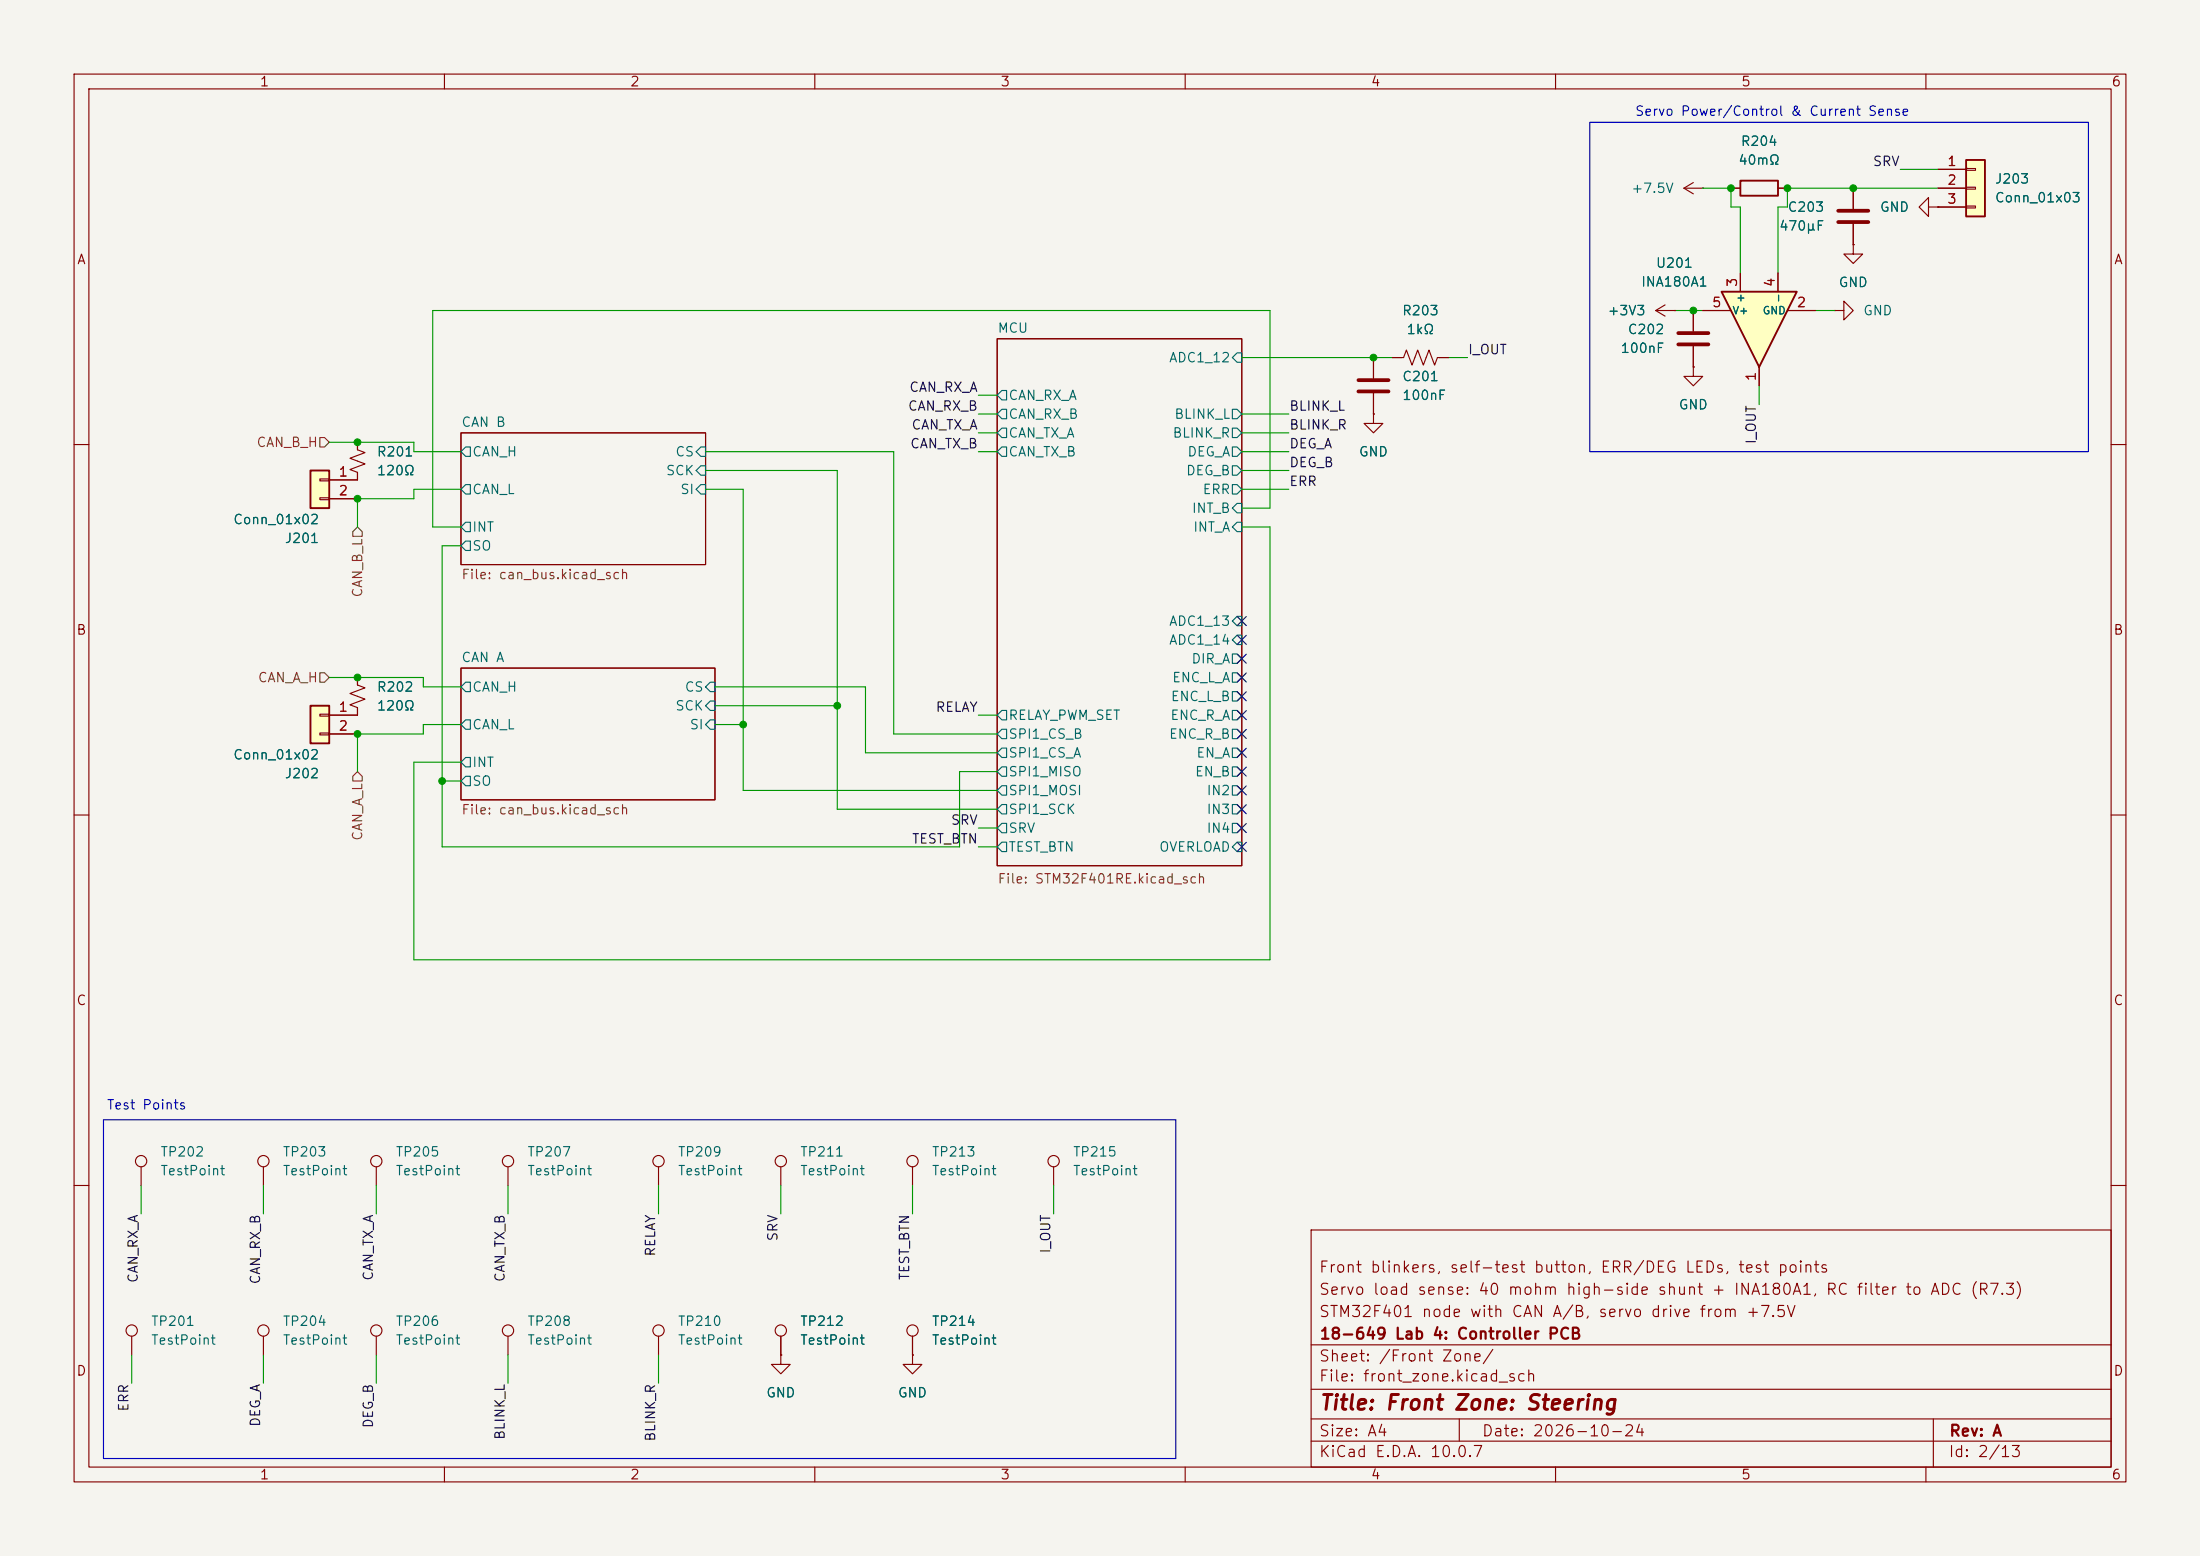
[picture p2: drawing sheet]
<svg xmlns="http://www.w3.org/2000/svg" width="297mm" height="210mm" viewBox="0 0 297 210" stroke-linecap="round" stroke-linejoin="round" font-family="sans-serif">
<path d="M0 0h297v210h-297z" fill="#f5f4ef" stroke="#f5f4ef" stroke-width=".14"/>
<g fill="none" stroke="#840000" stroke-width=".15">
<path d="M10 10h277v190h-277zM12 12h273v186h-273zM60 10v2M110 10v2M160 10v2M210 10v2M260 10v2M62.2 58.4h33v17.8h-33zM134.6 45.7h33v71.1h-33zM185.4 55.9v1.3h1.3l-1.3 1.2-1.3-1.2h1.3M185.4 55.9h.1M185.4 48.3v2.8"/>
<path d="M185.4 53.1v2.8M188 48.3h1.5l.4-1.1 .7 2.1 .8-2.1 .8 2.1 .7-2.1 .8 2.1 .4-1h1.5M223.5 41.9l1.3 .8M223.5 41.9h2.6M224.8 41.1l-1.3 .8M226.1 41.9h.1M228.6 41.9v2.8M228.6 46.7v2.8M247.6 41.9h1.3v-1.3l1.3 1.3-1.3 1.3v-1.3M247.6 41.9h.1M10 60h2M285 60h2"/>
<path d="M62.2 90.2h34.3v17.8h-34.3zM10 110h2M285 110h2M19 157.5v2.5M10 160h2M177 166h108v32h-108zM285 160h2M17.8 180.3v2.6M60 198v2M110 198v2M160 198v2M177 194.5h108"/>
<path d="M177 191.5h108M177 187.5h108M177 181.5h108M197 191.5v3M210 198v2M260 198v2M261 191.5v6.5"/>
<circle cx="19" cy="156.7" r=".76"/>
<circle cx="17.8" cy="179.6" r=".76"/>
</g>
<g fill="none" stroke="#006464" stroke-width=".15">
<path d="M134.6 53.3l.7-.6h.6v1.3h-.6zM134.6 55.9l.7-.7h.6v1.3h-.6zM134.6 58.4l.7-.6h.6v1.3h-.6zM166.4 48.3l.6-.7h.6v1.3h-.6zM166.4 55.2h.6l.6 .7-.6 .6h-.6zM166.4 57.8h.6l.6 .6-.6 .7h-.6zM62.2 61l.7-.7h.6v1.3h-.6zM62.2 73.7l.7-.7h.6v1.3h-.6zM62.9 65.4h.6v1.3h-.6l-.7-.7zM62.9 70.5h.6v1.3h-.6l-.7-.7zM94.6 60.3h.6v1.3h-.6l-.6-.6zM94.6 62.9h.6v1.2h-.6l-.6-.6z"/>
<path d="M94.6 65.4h.6v1.3h-.6l-.6-.7zM134.6 61l.7-.7h.6v1.3h-.6zM166.4 60.3h.6l.6 .7-.6 .6h-.6zM166.4 62.9h.6l.6 .6-.6 .6h-.6zM166.4 65.4h.6l.6 .6-.6 .7h-.6zM166.4 71.1l.6-.6h.6v1.3h-.6zM166.4 68.6l.6-.7h.6v1.3h-.6zM62.9 92.1h.6v1.2h-.6l-.7-.6zM62.9 97.2h.6v1.2h-.6l-.7-.6zM95.9 92.1h.6v1.2h-.6l-.7-.6zM95.9 94.6h.6v1.3h-.6l-.7-.6zM95.9 97.2h.6v1.2h-.6l-.7-.6z"/>
<path d="M134.6 96.5l.7-.6h.6v1.3h-.6zM135.3 98.4h.6v1.3h-.6l-.7-.6zM166.4 86.4l.6-.7h.6v1.3h-.6zM166.4 88.3h.6l.6 .6-.6 .6h-.6zM166.4 90.8h.6l.6 .6-.6 .7h-.6zM166.4 93.3h.6l.6 .7-.6 .6h-.6zM166.4 95.9h.6l.6 .6-.6 .7h-.6zM166.4 98.4h.6l.6 .7-.6 .6h-.6zM167 83.2h.6v1.3h-.6l-.6-.7zM62.2 102.9l.7-.7h.6v1.3h-.6zM62.9 104.8h.6v1.2h-.6l-.7-.6zM134.6 101.6l.7-.6h.6v1.2h-.6z"/>
<path d="M134.6 106.7l.7-.7h.6v1.3h-.6zM134.6 111.8l.7-.7h.6v1.3h-.6zM134.6 114.3l.7-.6h.6v1.2h-.6zM135.3 103.5h.6v1.3h-.6l-.7-.7zM135.3 108.6h.6v1.3h-.6l-.7-.7zM166.4 114.3l.6-.6h.6v1.2h-.6zM166.4 101h.6l.6 .6-.6 .6h-.6zM166.4 103.5h.6l.6 .6-.6 .7h-.6zM166.4 106h.6l.6 .7-.6 .6h-.6zM166.4 108.6h.6l.6 .6-.6 .7h-.6zM166.4 111.1h.6l.6 .7-.6 .6h-.6z"/>
</g>
<path d="M183.4 51.3h4.1M183.4 52.8h4.1M226.6 45h4M226.6 46.5h4" fill="none" stroke="#840000" stroke-width=".51"/>
<path d="M41.9 95.3h2.5v5h-2.5z" fill="#ffffc2"/>
<path d="M41.9 95.3h2.5v5h-2.5z" fill="none" stroke="#840000" stroke-width=".25"/>
<path d="M228.6 49.5v1.3h1.3l-1.3 1.3-1.3-1.3h1.3M228.6 49.5h.1M43.2 96.4h1.2v.2h-1.2zM43.2 98.9h1.2v.3h-1.2zM44.4 96.5h3.9M44.4 99.1h3.9" fill="none" stroke="#840000" stroke-width=".15"/>
<path d="M232.4 39.4h10.2l-5.1 10.1z" fill="#ffffc2"/>
<path d="M232.4 39.4h10.2l-5.1 10.1z" fill="none" stroke="#840000" stroke-width=".25"/>
<g fill="none" stroke="#840000" stroke-width=".15">
<path d="M227.3 25.4l1.3 .8M227.3 25.4h2.6M228.6 24.6l-1.3 .8M229.9 25.4h.1M234.9 36.8v2.6M240 36.8v2.6M250.2 33v1.3h1.3l-1.3 1.3-1.3-1.3h1.3M250.2 33h.1M250.2 25.4v2.8M250.2 30.2v2.8M229.9 41.9h3.8M237.5 49.5v2.6"/>
<path d="M241.3 41.9h3.8M35.6 157.5v2.5M50.8 157.5v2.5M88.9 157.5v2.5M105.4 157.5v2.5M123.2 157.5v2.5M35.6 180.3v2.6M50.8 180.3v2.6M88.9 180.3v2.6M105.4 180.3v2.6M123.2 180.3v2.6"/>
<circle cx="35.6" cy="156.7" r=".76"/>
<circle cx="50.8" cy="156.7" r=".76"/>
<circle cx="88.9" cy="156.7" r=".76"/>
<circle cx="105.4" cy="156.7" r=".76"/>
<circle cx="123.2" cy="156.7" r=".76"/>
<circle cx="35.6" cy="179.6" r=".76"/>
<circle cx="50.8" cy="179.6" r=".76"/>
<circle cx="88.9" cy="179.6" r=".76"/>
<circle cx="105.4" cy="179.6" r=".76"/>
<circle cx="123.2" cy="179.6" r=".76"/>
</g>
<path d="M248.2 28.4h4M248.2 30h4" fill="none" stroke="#840000" stroke-width=".51"/>
<path d="M265.4 21.6h2.6v7.6h-2.6z" fill="#ffffc2"/>
<path d="M265.4 21.6h2.6v7.6h-2.6z" fill="none" stroke="#840000" stroke-width=".25"/>
<g fill="none" stroke="#840000" stroke-width=".15">
<path d="M260.3 27.9v-1.2l-1.2 1.2 1.2 1.3v-1.3h1.3M261.6 27.9h.1M261.6 22.9h3.8M261.6 25.4h3.8M261.6 27.9h3.8M265.4 22.7h1.3v.3h-1.3zM265.4 25.3h1.3v.2h-1.3zM265.4 27.8h1.3v.3h-1.3zM48.3 59.7v1l1 .4-2.1 .7 2.1 .8-2.1 .8 1.1 .4v1M68.6 157.5v2.5M68.6 180.3v2.6"/>
<circle cx="68.6" cy="156.7" r=".76"/>
<circle cx="68.6" cy="179.6" r=".76"/>
</g>
<path d="M41.9 63.5h2.5v5.1h-2.5z" fill="#ffffc2"/>
<path d="M234.9 24.4h5.1v2h-5.1zM41.9 63.5h2.5v5.1h-2.5z" fill="none" stroke="#840000" stroke-width=".25"/>
<g fill="none" stroke="#840000" stroke-width=".15">
<path d="M233.7 25.4h1.2M234.9 36.8v2.6M240 25.4h1.3M240 36.8v2.6M250.2 33h.1M250.2 25.4v2.8M250.2 30.2v2.8M261.6 27.9h.1M261.6 25.4h3.8M261.6 22.9h3.8M261.6 27.9h3.8M48.3 59.7v1"/>
<path d="M185.4 55.9h.1M185.4 48.3v2.8M185.4 53.1v2.8M188 48.3h1.2M194.3 48.3h1.3M226.1 41.9h.1M228.6 49.5h.1M228.6 41.9v2.8M228.6 46.7v2.8M229.9 41.9h3.8M237.5 49.5v2.6M241.3 41.9h3.8"/>
<path d="M43.2 64.6h1.2v.3h-1.2zM43.2 67.2h1.2v.2h-1.2zM44.4 67.3h3.9M48.3 63.8v1h-3.9M44.4 99.1h3.9M48.3 91.4v1.1l1 .3-2.1 .8 2.1 .8-2.1 .7 1.1 .4v1h-3.9M142.2 157.5v2.5M105.4 182.9v1.3h1.3l-1.3 1.2-1.3-1.2h1.3M105.4 182.9h.1M105.4 180.3v2.6M123.2 182.9v1.3h1.3l-1.3 1.2-1.3-1.2h1.3M123.2 182.9h.1"/>
<path d="M123.2 180.3v2.6"/>
<circle cx="142.2" cy="156.7" r=".76"/>
</g>
<path d="M43.2 59.1h.6l.6 .6-.6 .6h-.6zM47.6 71.8l.7-.7 .6 .7v.6h-1.3zM43.2 90.8h.6l.6 .6-.6 .7h-.6zM48.3 104.1l.6 .7v.6h-1.3v-.6z" fill="none" stroke="#725600" stroke-width=".15"/>
<g fill="none" stroke="#009600" stroke-width=".15">
<path d="M229.9 25.4h3.8v2.5h1.2v8.9M256.5 22.9h5.1M261.6 25.4h-20.3v2.5h-1.3v8.9M44.4 59.7h11.5v1.3h6.3M132.1 53.3h2.5M132.1 58.4h2.5M132.1 55.9h2.5M167.6 48.3h20.4M167.6 58.4h6.4M167.6 55.9h6.4M195.6 48.3h2.5M226.1 41.9h3.8"/>
<path d="M237.5 52.1v2.5M245.1 41.9h2.5M62.2 73.7h-2.5v40.6h69.8v-10.2h5.1M62.2 66h-6.3v1.3h-7.6v3.8M95.2 61h25.4v38.1h14M95.2 63.5h17.8v45.7h21.6M95.2 66h5.1v40.7h34.3M132.1 61h2.5M167.6 71.1h3.8v58.4h-115.5v-26.6h6.3M167.6 61h6.4M167.6 63.5h6.4M167.6 68.6h3.8v-26.7h-113v29.2h3.8"/>
<path d="M167.6 66h6.4M44.4 91.4h12.7v1.3h5.1M62.2 97.8h-5.1v1.3h-8.8v5M96.5 92.7h20.3v8.9h17.8M96.5 97.8h3.8M96.5 95.3h16.5M132.1 96.5h2.5M59.7 105.4h2.5M132.1 114.3h2.5M132.1 111.8h2.5M19 160v3.8M35.6 160v3.8"/>
<path d="M50.8 160v3.8M68.6 160v3.8M88.9 160v3.8M105.4 160v3.8M123.2 160v3.8M142.2 160v3.8M17.8 182.9v3.8M35.6 182.9v3.8M50.8 182.9v3.8M68.6 182.9v3.8M88.9 182.9v3.8"/>
</g>
<g fill="none" stroke="#000084" stroke-width=".15">
<path d="M167 93.4l1.2 1.2M167 95.9l1.2 1.2M167 90.8l1.2 1.2M167 98.5l1.2 1.2M167 88.3l1.2 1.2M167 85.8l1.2 1.2M167 83.2l1.2 1.2M168.2 93.4l-1.2 1.2M168.2 95.9l-1.2 1.2M168.2 90.8l-1.2 1.2M168.2 98.5l-1.2 1.2M168.2 88.3l-1.2 1.2"/>
<path d="M168.2 85.8l-1.2 1.2M168.2 83.2l-1.2 1.2M167 108.6l1.2 1.2M167 106.1l1.2 1.2M167 111.2l1.2 1.2M167 103.5l1.2 1.2M167 101l1.2 1.2M167 113.7l1.2 1.2M168.2 108.6l-1.2 1.2M168.2 106.1l-1.2 1.2M168.2 111.2l-1.2 1.2M168.2 103.5l-1.2 1.2"/>
<path d="M168.2 101l-1.2 1.2M168.2 113.7l-1.2 1.2"/>
</g>
<path d="M214.6 16.5h67.3v44.5h-67.3zM14 151.1h144.7v45.8h-144.7z" fill="none" stroke="#0000c2" stroke-width=".15"/>
<g fill="#009600" stroke="#009600" stroke-width=".14">
<circle cx="228.6" cy="41.9" r=".46"/>
<circle cx="233.7" cy="25.4" r=".46"/>
<circle cx="241.3" cy="25.4" r=".46"/>
<circle cx="250.2" cy="25.4" r=".46"/>
<circle cx="185.4" cy="48.3" r=".46"/>
<circle cx="48.3" cy="67.3" r=".46"/>
<circle cx="100.3" cy="97.8" r=".46"/>
<circle cx="48.3" cy="99.1" r=".46"/>
<circle cx="48.3" cy="91.4" r=".46"/>
<circle cx="48.3" cy="59.7" r=".46"/>
<circle cx="113" cy="95.3" r=".46"/>
<circle cx="59.7" cy="105.4" r=".46"/>
</g>
<text font-size="2" fill="#840000" x="178" y="190.8">Title: Front Zone: Steering</text>
<g font-size="1.5" fill="#840000">
<text x="178" y="172.1">Front blinkers, self-test button, ERR/DEG LEDs, test points</text>
<text x="178" y="178.1">STM32F401 node with CAN A/B, servo drive from +7.5V</text>
<text x="178" y="175.1">Servo load sense: 40 mohm high-side shunt + INA180A1, RC filter to ADC (R7.3)</text>
<text x="178" y="184.1">Sheet: /Front Zone/</text>
<text x="178" y="181.1">18-649 Lab 4: Controller PCB</text>
<text x="178" y="186.8">File: front_zone.kicad_sch</text>
<text x="178" y="197">KiCad E.D.A. 10.0.7</text>
<text x="178" y="194.2">Size: A4</text>
<text x="200" y="194.2">Date: 2026-10-24</text>
<text x="263" y="197">Id: 2/13</text>
<text x="263" y="194.2">Rev: A</text>
</g>
<g font-size="1.3" fill="#840000">
<text x="35" y="12">1</text>
<text x="85" y="12">2</text>
<text x="135" y="12">3</text>
<text x="185" y="12">4</text>
<text x="235" y="12">5</text>
<text x="285" y="12">6</text>
<text x="10.3" y="36">A</text>
<text x="285.3" y="36">A</text>
<text x="10.2" y="86">B</text>
<text x="285.2" y="86">B</text>
<text x="10.2" y="136">C</text>
<text x="285.2" y="136">C</text>
<text x="10.2" y="186">D</text>
<text x="285.2" y="186">D</text>
<text x="35" y="200">1</text>
<text x="85" y="200">2</text>
<text x="135" y="200">3</text>
<text x="185" y="200">4</text>
<text x="235" y="200">5</text>
<text x="285" y="200">6</text>
</g>
<g font-size="1.3" fill="#0000c2">
<text x="220.6" y="16">Servo Power/Control &amp; Current Sense</text>
<text x="14.3" y="150.1">Test Points</text>
</g>
<g font-size="1.3" fill="#006464">
<text x="234.6" y="22.6">40mΩ</text>
<text x="234.9" y="20">R204</text>
<text x="220.1" y="26.4">+7.5V</text>
<text x="241.2" y="28.9">C203</text>
<text x="253.7" y="28.9">GND</text>
<text x="269.2" y="25.1">J203</text>
<text x="269.2" y="27.6">Conn_01x03</text>
<text x="240.1" y="31.4">470μF</text>
<text x="221.5" y="39">INA180A1</text>
<text x="223.5" y="36.5">U201</text>
<text x="248.1" y="39.1">GND</text>
<text x="134.6" y="45.2">MCU</text>
<text x="189.2" y="42.9">R203</text>
<text x="189.8" y="45.4">1kΩ</text>
<text x="216.9" y="42.9">+3V3</text>
<text x="218.7" y="48">100nF</text>
<text x="219.7" y="45.4">C202</text>
<text x="251.4" y="42.9">GND</text>
<text x="157.7" y="49.2">ADC1_12</text>
<text x="189.2" y="51.8">C201</text>
<text x="62.2" y="57.9">CAN B</text>
<text x="136.1" y="54.3">CAN_RX_A</text>
<text x="136.1" y="56.8">CAN_RX_B</text>
<text x="136.1" y="59.4">CAN_TX_A</text>
<text x="158.2" y="59.4">BLINK_R</text>
<text x="158.5" y="56.8">BLINK_L</text>
<text x="189.2" y="54.3">100nF</text>
<text x="226.5" y="55.6">GND</text>
<text x="50.8" y="61.9">R201</text>
<text x="50.8" y="64.5">120Ω</text>
<text x="63.7" y="61.9">CAN_H</text>
<text x="89.8" y="64.5">SCK</text>
<text x="91.1" y="61.9">CS</text>
<text x="136.1" y="61.9">CAN_TX_B</text>
<text x="160" y="64.5">DEG_B</text>
<text x="160.2" y="61.9">DEG_A</text>
<text x="183.4" y="61.9">GND</text>
<text x="31.4" y="71.1">Conn_01x02</text>
<text x="63.7" y="67">CAN_L</text>
<text x="91.7" y="67">SI</text>
<text x="160.8" y="69.5">INT_B</text>
<text x="162.3" y="67">ERR</text>
<text x="38.3" y="73.6">J201</text>
<text x="63.7" y="72.1">INT</text>
<text x="63.7" y="74.6">SO</text>
<text x="161" y="72.1">INT_A</text>
<text x="62.2" y="89.7">CAN A</text>
<text x="157.7" y="84.8">ADC1_13</text>
<text x="157.7" y="87.3">ADC1_14</text>
<text x="160.8" y="89.9">DIR_A</text>
<text x="50.8" y="93.7">R202</text>
<text x="63.7" y="93.7">CAN_H</text>
<text x="92.4" y="93.7">CS</text>
<text x="158" y="94.9">ENC_L_B</text>
<text x="158.2" y="92.4">ENC_L_A</text>
<text x="50.8" y="96.2">120Ω</text>
<text x="63.7" y="98.8">CAN_L</text>
<text x="91.1" y="96.2">SCK</text>
<text x="93" y="98.8">SI</text>
<text x="136.1" y="97.5">RELAY_PWM_SET</text>
<text x="136.1" y="100">SPI1_CS_B</text>
<text x="157.7" y="100">ENC_R_B</text>
<text x="157.9" y="97.5">ENC_R_A</text>
<text x="31.4" y="102.8">Conn_01x02</text>
<text x="38.3" y="105.4">J202</text>
<text x="63.7" y="103.8">INT</text>
<text x="63.7" y="106.4">SO</text>
<text x="136.1" y="102.6">SPI1_CS_A</text>
<text x="136.1" y="105.1">SPI1_MISO</text>
<text x="136.1" y="107.6">SPI1_MOSI</text>
<text x="161.2" y="105.1">EN_B</text>
<text x="161.4" y="102.6">EN_A</text>
<text x="162.8" y="107.6">IN2</text>
<text x="136.1" y="110.2">SPI1_SCK</text>
<text x="136.1" y="112.7">SRV</text>
<text x="162.8" y="110.2">IN3</text>
<text x="162.8" y="112.7">IN4</text>
<text x="136.1" y="115.3">TEST_BTN</text>
<text x="156.4" y="115.3">OVERLOAD</text>
<text x="21.6" y="156.4">TP202</text>
<text x="21.6" y="159">TestPoint</text>
<text x="38.1" y="156.4">TP203</text>
<text x="38.1" y="159">TestPoint</text>
<text x="53.3" y="156.4">TP205</text>
<text x="53.3" y="159">TestPoint</text>
<text x="71.1" y="156.4">TP207</text>
<text x="71.1" y="159">TestPoint</text>
<text x="91.4" y="156.4">TP209</text>
<text x="91.4" y="159">TestPoint</text>
<text x="107.9" y="156.4">TP211</text>
<text x="107.9" y="159">TestPoint</text>
<text x="125.7" y="156.4">TP213</text>
<text x="125.7" y="159">TestPoint</text>
<text x="144.8" y="156.4">TP215</text>
<text x="144.8" y="159">TestPoint</text>
<text x="20.3" y="179.3">TP201</text>
<text x="38.1" y="179.3">TP204</text>
<text x="53.3" y="179.3">TP206</text>
<text x="71.1" y="179.3">TP208</text>
<text x="91.4" y="179.3">TP210</text>
<text x="107.9" y="179.3">TP212</text>
<text x="125.7" y="179.3">TP214</text>
<text x="20.3" y="181.8">TestPoint</text>
<text x="38.1" y="181.8">TestPoint</text>
<text x="53.3" y="181.8">TestPoint</text>
<text x="71.1" y="181.8">TestPoint</text>
<text x="91.4" y="181.8">TestPoint</text>
<text x="107.9" y="181.8">TestPoint</text>
<text x="125.7" y="181.8">TestPoint</text>
<text x="103.3" y="188.9">GND</text>
<text x="121.1" y="188.9">GND</text>
</g>
<g font-size="1.3" fill="#0f0f0f">
<text x="252.7" y="22.7">SRV</text>
<text x="122.7" y="53.2">CAN_RX_A</text>
<text x="198.1" y="48.1">I_OUT</text>
<text x="122.5" y="55.8">CAN_RX_B</text>
<text x="123" y="58.3">CAN_TX_A</text>
<text x="174" y="58.3">BLINK_R</text>
<text x="174" y="55.8">BLINK_L</text>
<text x="122.8" y="60.8">CAN_TX_B</text>
<text x="174" y="65.9">ERR</text>
<text x="174" y="63.4">DEG_B</text>
<text x="174" y="60.8">DEG_A</text>
<text x="237.4" y="60" transform="rotate(-90 237.4 60)">I_OUT</text>
<text x="126.2" y="96.4">RELAY</text>
<text x="128.3" y="111.6">SRV</text>
<text x="123" y="114.2">TEST_BTN</text>
<text x="105.3" y="167.6" transform="rotate(-90 105.3 167.6)">SRV</text>
<text x="18.9" y="173.2" transform="rotate(-90 18.9 173.2)">CAN_RX_A</text>
<text x="35.4" y="173.4" transform="rotate(-90 35.4 173.4)">CAN_RX_B</text>
<text x="50.7" y="172.9" transform="rotate(-90 50.7 172.9)">CAN_TX_A</text>
<text x="68.5" y="173.1" transform="rotate(-90 68.5 173.1)">CAN_TX_B</text>
<text x="88.8" y="169.7" transform="rotate(-90 88.8 169.7)">RELAY</text>
<text x="123.1" y="172.9" transform="rotate(-90 123.1 172.9)">TEST_BTN</text>
<text x="142.1" y="169.3" transform="rotate(-90 142.1 169.3)">I_OUT</text>
<text x="17.7" y="190.6" transform="rotate(-90 17.7 190.6)">ERR</text>
<text x="35.4" y="192.7" transform="rotate(-90 35.4 192.7)">DEG_A</text>
<text x="50.7" y="192.8" transform="rotate(-90 50.7 192.8)">DEG_B</text>
<text x="68.5" y="194.4" transform="rotate(-90 68.5 194.4)">BLINK_L</text>
<text x="88.8" y="194.7" transform="rotate(-90 88.8 194.7)">BLINK_R</text>
</g>
<g font-size="1.3" fill="#a90000">
<text x="262.8" y="22.7">1</text>
<text x="262.8" y="25.3">2</text>
<text x="262.8" y="27.8">3</text>
<text x="231" y="41.8">5</text>
<text x="234.8" y="38.8" transform="rotate(-90 234.8 38.8)">3</text>
<text x="239.9" y="38.8" transform="rotate(-90 239.9 38.8)">4</text>
<text x="242.5" y="41.8">2</text>
<text x="237.4" y="51.5" transform="rotate(-90 237.4 51.5)">1</text>
<text x="45.6" y="64.6">1</text>
<text x="45.6" y="67.2">2</text>
<text x="45.6" y="96.4">1</text>
<text x="45.6" y="98.9">2</text>
</g>
<g font-size="1.3" fill="#725600">
<text x="34.5" y="60.7">CAN_B_H</text>
<text x="49.2" y="80.7" transform="rotate(-90 49.2 80.7)">CAN_B_L</text>
<text x="62.2" y="78.5">File: can_bus.kicad_sch</text>
<text x="34.7" y="92.4">CAN_A_H</text>
<text x="49.2" y="113.6" transform="rotate(-90 49.2 113.6)">CAN_A_L</text>
<text x="62.2" y="110.2">File: can_bus.kicad_sch</text>
<text x="134.6" y="119.6">File: STM32F401RE.kicad_sch</text>
</g>
<g font-size="1" fill="#006464">
<text x="235.7" y="41" transform="rotate(-90 235.7 41)">+</text>
<text x="240.8" y="41" transform="rotate(-90 240.8 41)">-</text>
<text x="233.8" y="42.7">V+</text>
<text x="237.9" y="42.7">GND</text>
</g>
</svg>
